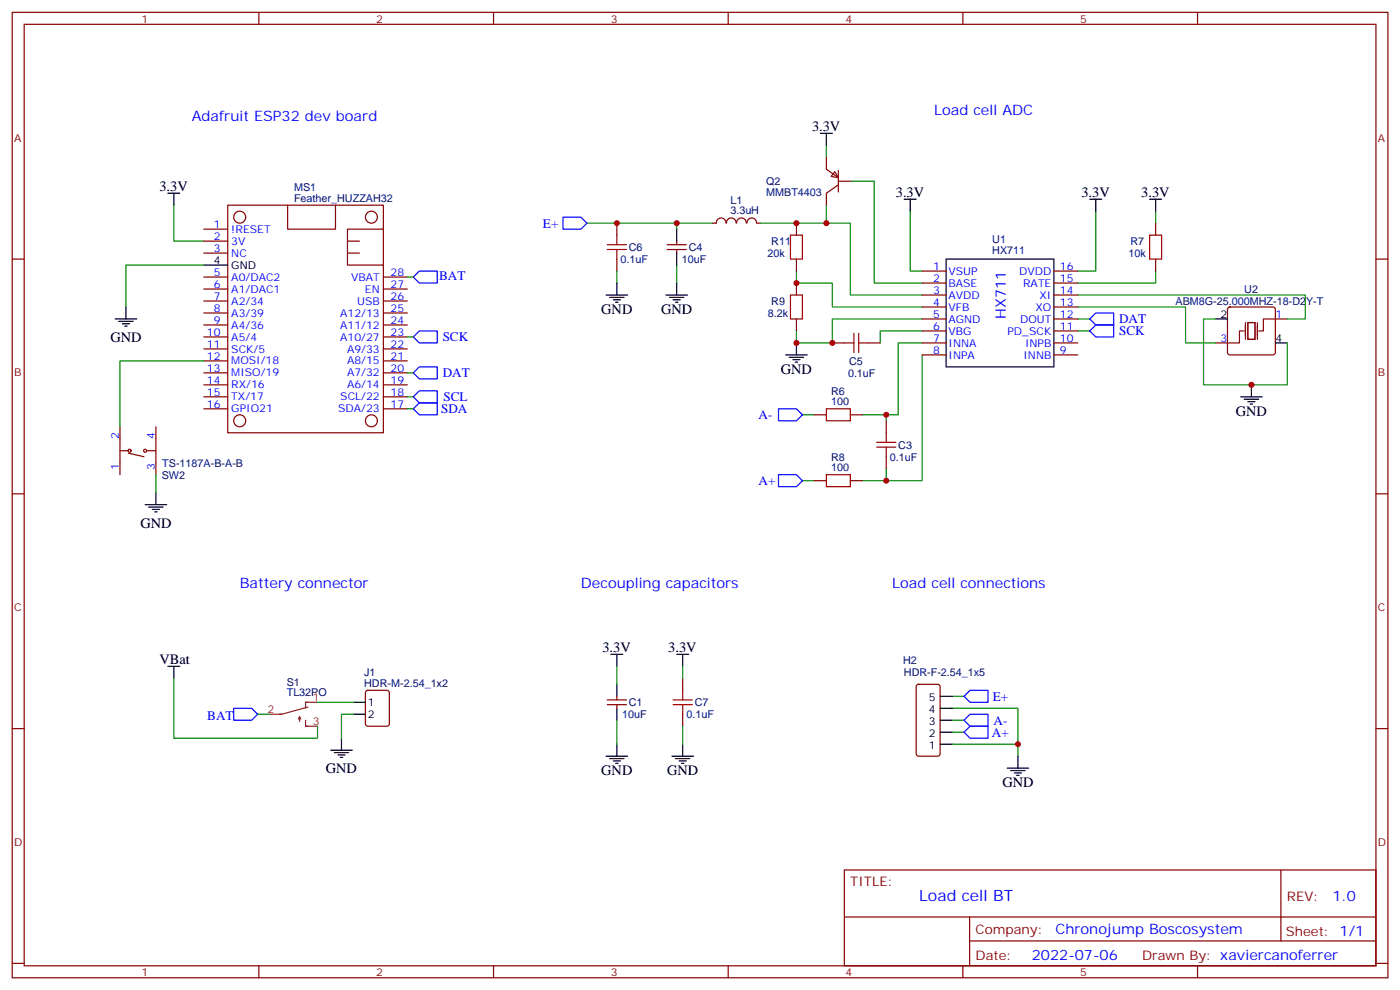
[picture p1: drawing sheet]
<svg xmlns="http://www.w3.org/2000/svg" width="413mm" height="292mm" viewBox="0 0 413 292" stroke-linecap="round" stroke-linejoin="round" font-family="sans-serif">
<g fill="none" stroke="#870000" stroke-width=".35">
<path d="M3.6 3.6h405.3v284.4h-405.3zM7.1 7.2h398.3v277.2h-398.3zM76.3 3.6v3.6M145.4 3.6v3.6M214.6 3.6v3.6M283.7 3.6v3.6M352.8 3.6v3.6M243.5 46.3v3.5l3.5 2.5M246 50.6l1 1.7-2.1-.3zM247 54.4l-3.5 2.5v3.5M247 53.4h3.5M247 50.2v6.4"/>
<path d="M3.6 76.3h3.5M60 71h7.1M60 74.5h7.1M60 67.5h7.1M84.7 60.4v7.1h14.1v-7.1M102.4 71h3.5M102.4 74.5h3.5M113 67.5v60h-45.9v-67.1h45.9v7.1h-10.6v10.6h10.6M181.8 65.7v3.6M181.8 76.3v3.5M196.6 73.5h5.6M196.6 72.1h5.6"/>
<path d="M199.4 71v1.1M199.4 73.5v1M213.9 65.7a1.41 1.41 0 0 0-1.4-1.5 1.41 1.41 0 0 0-1.4 1.5h-1.1M214.1 65.7a1.41 1.41 0 0 1 1.4-1.5 1.41 1.41 0 0 1 1.4 1.5M217.1 65.7a1.41 1.41 0 0 1 1.4-1.5 1.41 1.41 0 0 1 1.4 1.5M220.1 65.7a1.41 1.41 0 0 1 1.4-1.5 1.41 1.41 0 0 1 1.4 1.5M223 65.7h1.1M234.7 65.7v3.6M234.7 76.3v3.5M271.7 79.8h7.1M310.5 79.8h7.1M340.5 65.7v3.6"/>
<path d="M340.5 76.3v3.5M405.4 76.3h3.5M60 81.6h7.1M60 85.1h7.1M60 88.7h7.1M60 92.2h7.1M60 95.7h7.1M60 99.2h7.1M113 81.6h7M113 85.1h7M113 88.7h7M113 92.2h7"/>
<path d="M113 95.7h7M113 99.2h7M234.7 83.4v3.5M234.7 93.9v3.6M271.7 83.4h7.1M271.7 86.9h7.1M271.7 90.4h7.1M271.7 93.9h7.1M271.7 97.5h7.1M310.5 83.4h7.1M310.5 86.9h7.1M310.5 90.4h7.1"/>
<path d="M310.5 93.9h7.1M310.5 97.5h7.1M361.9 90.6l.5-.2h12.7l.5 .2 .2 .5v12.7l-.3 .5-.4 .2h-12.7l-.5-.2-.2-.5v-12.7zM375.8 93.9h3.5M60 102.8h7.1M60 106.3h7.1M60 109.8h7.1M60 113.3h7.1M60 116.9h7.1M113 102.8h7M113 106.3h7M113 109.8h7"/>
<path d="M113 113.3h7M113 116.9h7M245.3 101h3.5M255.8 101h3.6M271.7 101h7.1M271.7 104.5h7.1M310.5 101h7.1M310.5 104.5h7.1M358.1 101h3.6M35.3 125.7v14.1M35.3 132.8h2.5M37.8 133.5l4.6 1"/>
<path d="M43.5 132.8h2.4M45.9 125.7v14.1M60 120.4h7.1M113 120.4h7M240 122.2h3.5M250.5 122.2h3.6M261.1 123.9v3.6M261.1 134.5v3.5M3.6 145.5h3.5M240 141.6h3.5M250.5 141.6h3.6M405.4 145.5h3.5"/>
<path d="M201.2 199.8v3.5M3.6 214.6h3.5M107.9 203.5l.5-.2h5.6l.7 .4v9.5l-.4 .6-5.9 .1-.7-.5v-9.4zM178.9 207.5h5.7M178.9 206.1h5.7M181.8 205.1v1M181.8 207.5v1.1M201.2 210.4v3.5M270.2 201.7l.5-.2h5.6l.6 .5 .1 20-.5 .7h-5.8l-.7-.5-.1-20zM405.4 214.6h3.5M248.8 256.2h156.6v28.2h-156.6zM377.4 256.2v20.9"/>
<path d="M248.8 270.1h156.5M285.7 277.1h119.6M285.7 270.1v14.1M3.6 283.7h3.5M76.3 284.4v3.6M145.4 284.4v3.6M214.6 284.4v3.6M283.7 284.4v3.6M352.8 284.4v3.6M405.4 283.7h3.5"/>
<circle cx="70.6" cy="64" r="1.76"/>
<circle cx="109.4" cy="64" r="1.76"/>
<circle cx="38.2" cy="132.8" r=".44"/>
<circle cx="42.8" cy="132.8" r=".44"/>
<circle cx="70.6" cy="123.9" r="1.76"/>
<circle cx="109.4" cy="123.9" r="1.76"/>
</g>
<g fill="none" stroke="#00f" stroke-width=".35">
<path d="M165.9 64h5.3l1.7 1.7-1.7 1.8h-5.3zM121.8 99.2l1.7-1.7h5.3v3.5h-5.3zM121.8 81.6l1.7-1.8h5.3v3.6h-5.3zM321.1 97.5l1.8-1.8h5.3v3.5h-5.3zM321.1 93.9l1.8-1.7h5.3v3.5h-5.3zM121.8 116.9l1.7-1.8h5.3v3.5h-5.3zM121.8 109.8l1.7-1.7h5.3v3.5h-5.3zM121.8 120.4l1.7-1.8h5.3v3.6h-5.3zM229.4 120.4h5.3l1.7 1.8-1.7 1.7h-5.3zM229.4 139.8h5.3l1.7 1.8-1.7 1.7h-5.3zM68.9 208.6h5.3l1.7 1.8-1.7 1.7h-5.3zM284.1 205.1l1.7-1.8h5.3v3.5h-5.3z"/>
<path d="M284.1 215.7l1.7-1.8h5.3v3.5h-5.3zM284.1 212.1l1.7-1.7h5.3v3.5h-5.3z"/>
</g>
<g fill="none" stroke="#008700" stroke-width=".35">
<path d="M243.5 42.8v3.5M250.5 53.4h7.1v30h14.1M51.2 60.4v10.6h8.8M60 78.1h-22.9v12.3M172.9 65.7h37.1M181.8 79.8v3.6M199.4 65.7v1.8M199.4 78.1v5.3M224.1 65.7h26.4v21.2h21.2M234.7 79.8v3.6h10.6v7h26.4M243.5 60.4v5.3M268.2 62.2v17.6h3.5"/>
<path d="M322.9 62.2v17.6h-5.3M340.5 79.8v3.6h-22.9M340.5 62.2v3.5M120 99.2h1.8M120 81.6h1.8M271.7 93.9h-26.4v7.1h-10.6v-3.5M271.7 97.5h-12.3v3.5M317.6 86.9h67v7h-5.3M317.6 90.4h31.7v10.6h8.8M317.6 97.5h3.5M317.6 93.9h3.5M358.1 93.9h-3.5v19.4h24.7v-12.3"/>
<path d="M60 106.3h-24.7v19.4M120 109.8h1.8M120 116.9h1.8M271.7 104.5v37.1h-10.6M271.7 101h-7v21.2h-3.6M45.9 139.8v5.3M120 120.4h1.8M236.4 122.2h3.6M254.1 122.2h7v1.7M261.1 138v3.6h-7M236.4 141.6h3.6M51.2 199.8v17.6h42.4v-3.5"/>
<path d="M181.8 196.3v5.2M201.2 196.3v3.5M75.9 210.4h3.5M93.6 206.8h10.5M104.1 210.4h-3.5v7M181.8 212.1v7.1M201.2 213.9v5.3M280.5 208.6h19.4v10.6M280.5 219.2h19.4v3.5M280.5 205.1h3.6M280.5 212.1h3.6M280.5 215.7h3.6"/>
</g>
<g fill="none" stroke="#000" stroke-width=".35">
<path d="M241.7 39.3h3.6M243.5 39.3v3.5M49.5 56.9h3.5M51.2 56.9v3.5M266.4 58.7h3.5M268.2 58.7v3.5M321.1 58.7h3.5M322.9 58.7v3.5M338.7 58.7h3.6M340.5 58.7v3.5M60 78.1h7.1M199.4 67.5v3.5"/>
<path d="M199.4 74.5v3.6M278.8 76.3h31.7v31.8h-31.7zM33.9 93.9h6.4M35 94.7h4.2M36.1 95.4h2.1M36.8 96.1h.7M37.1 90.4v3.5M178.6 86.9h6.3M179.6 87.6h4.3M180.7 88.3h2.1M181.4 89h.7M181.8 83.4v3.5"/>
<path d="M196.2 86.9h6.4M197.3 87.6h4.2M198.3 88.3h2.1M199 89h.7M199.4 83.4v3.5M358.1 93.9h3.6M231.5 104.5h6.3M232.6 105.2h4.2M233.6 105.9h2.1M234.3 106.6h.7M234.7 101v3.5M365.5 116.9h6.4"/>
<path d="M366.6 117.6h4.2M367.7 118.3h2.1M368.4 119h.7M368.7 113.3v3.6M375.8 101h3.5M42.8 148.6h6.3M43.8 149.3h4.2M44.9 150h2.1M45.6 150.7h.7M45.9 145.1v3.5M49.5 196.3h3.5M51.2 196.3v3.5"/>
<path d="M180 192.7h3.5M181.8 192.7v3.6M199.4 192.7h3.5M201.2 192.7v3.6M100.6 217.4v3.5M104.1 206.8h3.6M104.1 210.4h3.6M181.8 201.5v3.6M181.8 208.6v3.5M181.8 219.2v3.5M201.2 219.2v3.5M277 219.2h3.5"/>
<path d="M277 215.7h3.5M277 212.1h3.5M277 208.6h3.5M277 205.1h3.5M97.4 220.9h6.4M98.5 221.7h4.2M99.6 222.4h2.1M100.3 223.1h.7M178.6 222.7h6.3M179.6 223.4h4.3M180.7 224.1h2.1M181.4 224.8h.7"/>
<path d="M198 222.7h6.3M199 223.4h4.3M200.1 224.1h2.1M200.8 224.8h.7M296.8 226.2h6.3M297.8 226.9h4.2M298.9 227.6h2.1M299.6 228.4h.7M299.9 222.7v3.5"/>
</g>
<g fill="none" stroke="#a10000" stroke-width=".35">
<path d="M178.9 72.1h5.7M178.9 73.5h5.7M181.8 69.3v2.8M181.8 73.5v2.8M232.9 69.3h3.5v7h-3.5zM338.7 69.3h3.6v7h-3.6zM232.9 86.9h3.5v7h-3.5zM251.6 98.2v5.6M253 98.2v5.6M248.8 101h2.8M253 101h2.8M243.5 139.8h7v3.5h-7z"/>
<path d="M243.5 120.4h7v3.5h-7zM258.3 130.3h5.6M258.3 131.7h5.6M261.1 127.5v2.8M261.1 131.7v2.8M198.3 206.1h5.7M198.3 207.5h5.7M201.2 203.3v2.8M201.2 207.5v2.9"/>
</g>
<path d="M366.6 97.5h-1.4v3.5h-3.5M367 95v4.9M367.7 95h2.1v4.9h-2.1zM370.5 95v4.9M375.8 93.9h-3.5v3.6h-1.5" fill="none" stroke="#870012" stroke-width=".35"/>
<path d="M88.3 211.1l.3 .7M88.3 211.1l-.4 .7M88.3 211.1v1.4M90 212.1v1.8h3.6M90.7 208.2l-7.7 2.2h-3.6M93.6 206.8h-3.6v1.8" fill="none" stroke="#8c2424" stroke-width=".35"/>
<g fill="#c00">
<circle cx="243.5" cy="65.7" r=".88"/>
<circle cx="181.8" cy="65.7" r=".88"/>
<circle cx="199.4" cy="65.7" r=".88"/>
<circle cx="234.7" cy="65.7" r=".88"/>
<circle cx="234.7" cy="83.4" r=".88"/>
<circle cx="234.7" cy="101" r=".88"/>
<circle cx="245.3" cy="101" r=".88"/>
<circle cx="261.1" cy="141.6" r=".88"/>
<circle cx="261.1" cy="122.2" r=".88"/>
<circle cx="299.9" cy="219.2" r=".88"/>
<circle cx="368.7" cy="113.3" r=".88"/>
</g>
<text font-size="4.6" fill="#00f" x="270.9" y="265.3">Load cell BT</text>
<g font-size="4.2" fill="#00f">
<text x="56.5" y="35.7">Adafruit ESP32 dev board</text>
<text x="275.2" y="34">Load cell ADC</text>
<text x="296.4" y="93.9" transform="rotate(-90 296.4 93.9)">HX711</text>
<text x="70.6" y="173.3">Battery connector</text>
<text x="171.2" y="173.3">Decoupling capacitors</text>
<text x="262.9" y="173.3">Load cell connections</text>
<text x="392.6" y="265.5">1.0</text>
<text x="311" y="275">Chronojump Boscosystem</text>
<text x="304" y="282.9">2022-07-06</text>
</g>
<g font-size="4.2">
<text x="239.3" y="38.6">3.3V</text>
<text x="47" y="56.2">3.3V</text>
<text x="263.9" y="58">3.3V</text>
<text x="318.6" y="58">3.3V</text>
<text x="336.3" y="58">3.3V</text>
<text x="177.2" y="92.5">GND</text>
<text x="194.8" y="92.5">GND</text>
<text x="32.5" y="100.7">GND</text>
<text x="230.1" y="110.2">GND</text>
<text x="364.1" y="122.5">GND</text>
<text x="41.3" y="155.4">GND</text>
<text x="47" y="195.5">VBat</text>
<text x="177.5" y="192">3.3V</text>
<text x="196.9" y="192">3.3V</text>
<text x="96" y="227.7">GND</text>
<text x="177.2" y="228.4">GND</text>
<text x="196.6" y="228.4">GND</text>
<text x="295.3" y="231.9">GND</text>
</g>
<g font-size="3.9" fill="#00f">
<text x="160" y="67">E+</text>
<text x="129.4" y="82.3">BAT</text>
<text x="329.8" y="95.2">DAT</text>
<text x="130.4" y="100.5">SCK</text>
<text x="329.8" y="98.7">SCK</text>
<text x="130.4" y="111.1">DAT</text>
<text x="130.6" y="118.2">SCL</text>
<text x="130" y="121.7">SDA</text>
<text x="223.5" y="123.5">A-</text>
<text x="223.5" y="142.9">A+</text>
<text x="292.5" y="206.4">E+</text>
<text x="61.1" y="212.1">BAT</text>
<text x="292.8" y="213.4">A-</text>
<text x="292.3" y="217">A+</text>
</g>
<g font-size="3.9" fill="#800">
<text x="250.5" y="260.8">TITLE:</text>
<text x="379.2" y="265.5">REV:</text>
<text x="287.5" y="275">Company:</text>
<text x="378.8" y="275.6">Sheet: 1/1</text>
<text x="287.5" y="282.7">Date:</text>
<text x="336.5" y="282.8">Drawn By: xaviercanoferrer</text>
</g>
<g font-size="3.2" fill="#800">
<text x="41.7" y="6.6">1</text>
<text x="110.8" y="6.6">2</text>
<text x="180" y="6.6">3</text>
<text x="249.1" y="6.6">4</text>
<text x="318.3" y="6.6">5</text>
<text x="4.1" y="41.7">A</text>
<text x="405.9" y="41.7">A</text>
<text x="4.1" y="110.9">B</text>
<text x="405.9" y="110.9">B</text>
<text x="4.1" y="180">C</text>
<text x="405.9" y="180">C</text>
<text x="4.1" y="249.2">D</text>
<text x="405.9" y="249.2">D</text>
<text x="41.7" y="287.4">1</text>
<text x="110.8" y="287.4">2</text>
<text x="180" y="287.4">3</text>
<text x="249.1" y="287.4">4</text>
<text x="318.3" y="287.4">5</text>
</g>
<g font-size="3.2" fill="#000080">
<text x="86.6" y="59.4">Feather_HUZZAH32</text>
<text x="86.6" y="56.2">MS1</text>
<text x="215.2" y="60">L1</text>
<text x="225.8" y="57.7">MMBT4403</text>
<text x="225.8" y="54.5">Q2</text>
<text x="215.2" y="63.1">3.3uH</text>
<text x="292.4" y="71.6">U1</text>
<text x="182.8" y="77.4">0.1uF</text>
<text x="185.3" y="73.9">C6</text>
<text x="200.9" y="77.5">10uF</text>
<text x="202.9" y="73.9">C4</text>
<text x="226.2" y="75.7">20k</text>
<text x="227.3" y="72.2">R11</text>
<text x="292.4" y="74.9">HX711</text>
<text x="332.5" y="75.7">10k</text>
<text x="333.1" y="72.2">R7</text>
<text x="227.3" y="89.8">R9</text>
<text x="346.4" y="89.9">ABM8G-25.000MHZ-18-D2Y-T</text>
<text x="366.6" y="86.2">U2</text>
<text x="226.2" y="93.3">8.2k</text>
<text x="250.2" y="107.4">C5</text>
<text x="249.9" y="111">0.1uF</text>
<text x="244.9" y="119.3">100</text>
<text x="244.9" y="116.3">R6</text>
<text x="47.8" y="137.4">TS-1187A-B-A-B</text>
<text x="244.9" y="135.7">R8</text>
<text x="262.2" y="135.7">0.1uF</text>
<text x="264.7" y="132.1">C3</text>
<text x="47.7" y="141">SW2</text>
<text x="244.9" y="138.7">100</text>
<text x="266.1" y="195.7">H2</text>
<text x="84.5" y="201.9">S1</text>
<text x="107.3" y="202.2">HDR-M-2.54_1x2</text>
<text x="107.3" y="199">J1</text>
<text x="266.3" y="199.2">HDR-F-2.54_1x5</text>
<text x="84.5" y="205.1">TL32PO</text>
<text x="185.3" y="208">C1</text>
<text x="204.7" y="208">C7</text>
<text x="183.3" y="211.5">10uF</text>
<text x="202.2" y="211.5">0.1uF</text>
</g>
<g font-size="3.2" fill="#00f">
<text x="63" y="67.1">1</text>
<text x="63" y="70.7">2</text>
<text x="68.2" y="68.5">!RESET</text>
<text x="63" y="74.2">3</text>
<text x="68.2" y="72.1">3V</text>
<text x="68.2" y="75.6">NC</text>
<text x="63" y="81.2">5</text>
<text x="68.2" y="82.7">A0/DAC2</text>
<text x="103.4" y="82.7">VBAT</text>
<text x="115.1" y="81.2">28</text>
<text x="275" y="79.5">1</text>
<text x="275" y="83">2</text>
<text x="279.5" y="80.9">VSUP</text>
<text x="300.3" y="80.9">DVDD</text>
<text x="312.3" y="83">15</text>
<text x="312.3" y="79.5">16</text>
<text x="63" y="84.8">6</text>
<text x="63" y="88.3">7</text>
<text x="68.2" y="86.2">A1/DAC1</text>
<text x="68.2" y="89.7">A2/34</text>
<text x="105.2" y="89.7">USB</text>
<text x="107.5" y="86.2">EN</text>
<text x="115.1" y="84.8">27</text>
<text x="115.1" y="88.3">26</text>
<text x="275" y="86.5">3</text>
<text x="279.5" y="84.4">BASE</text>
<text x="279.5" y="87.9">AVDD</text>
<text x="301.5" y="84.4">RATE</text>
<text x="306.3" y="87.9">XI</text>
<text x="312.3" y="86.5">14</text>
<text x="63" y="91.8">8</text>
<text x="63" y="95.4">9</text>
<text x="68.2" y="93.2">A3/39</text>
<text x="100.2" y="93.2">A12/13</text>
<text x="115.1" y="95.4">24</text>
<text x="115.1" y="91.8">25</text>
<text x="275" y="90.1">4</text>
<text x="275" y="93.6">5</text>
<text x="279.5" y="91.5">VFB</text>
<text x="279.5" y="95">AGND</text>
<text x="300.6" y="95">DOUT</text>
<text x="305.1" y="91.5">XO</text>
<text x="312.3" y="93.6">12</text>
<text x="312.3" y="90.1">13</text>
<text x="375.8" y="93.6">1</text>
<text x="60.9" y="98.9">10</text>
<text x="68.2" y="96.8">A4/36</text>
<text x="68.2" y="100.3">A5/4</text>
<text x="100.2" y="100.3">A10/27</text>
<text x="100.2" y="96.8">A11/12</text>
<text x="115.1" y="98.9">23</text>
<text x="275" y="97.1">6</text>
<text x="275" y="100.6">7</text>
<text x="279.5" y="98.5">VBG</text>
<text x="296.9" y="98.5">PD_SCK</text>
<text x="312.3" y="100.6">10</text>
<text x="312.3" y="97.1">11</text>
<text x="359.7" y="100.6">3</text>
<text x="60.9" y="102.4">11</text>
<text x="60.9" y="105.9">12</text>
<text x="68.2" y="103.8">SCK/5</text>
<text x="68.2" y="107.4">MOSI/18</text>
<text x="102.2" y="107.4">A8/15</text>
<text x="102.2" y="103.8">A9/33</text>
<text x="115.1" y="105.9">21</text>
<text x="115.1" y="102.4">22</text>
<text x="275" y="104.2">8</text>
<text x="279.5" y="102.1">INNA</text>
<text x="279.5" y="105.6">INPA</text>
<text x="301.6" y="105.6">INNB</text>
<text x="302" y="102.1">INPB</text>
<text x="312.3" y="104.2">9</text>
<text x="60.9" y="109.5">13</text>
<text x="60.9" y="113">14</text>
<text x="68.2" y="110.9">MISO/19</text>
<text x="102.2" y="110.9">A7/32</text>
<text x="115.1" y="113">19</text>
<text x="115.1" y="109.5">20</text>
<text x="60.9" y="116.5">15</text>
<text x="68.2" y="114.4">RX/16</text>
<text x="68.2" y="117.9">TX/17</text>
<text x="100.3" y="117.9">SCL/22</text>
<text x="102.2" y="114.4">A6/14</text>
<text x="115.1" y="116.5">18</text>
<text x="60.9" y="120.1">16</text>
<text x="68.2" y="121.5">GPIO21</text>
<text x="99.6" y="121.5">SDA/23</text>
<text x="115.1" y="120.1">17</text>
<text x="35" y="129.2" transform="rotate(-90 35 129.2)">2</text>
<text x="45.6" y="129.2" transform="rotate(-90 45.6 129.2)">4</text>
<text x="35" y="138.3" transform="rotate(-90 35 138.3)">1</text>
<text x="45.6" y="138.3" transform="rotate(-90 45.6 138.3)">3</text>
</g>
<g font-size="3.2">
<text x="63" y="77.7">4</text>
<text x="68.2" y="79.1">GND</text>
<text x="359.7" y="93.6">2</text>
<text x="375.8" y="100.6">4</text>
<text x="108.4" y="207.9">1</text>
<text x="273.7" y="206.5">5</text>
<text x="108.4" y="211.4">2</text>
<text x="273.7" y="213.5">3</text>
<text x="273.7" y="210">4</text>
<text x="273.7" y="220.6">1</text>
<text x="273.7" y="217.1">2</text>
</g>
<g font-size="3.2" fill="#8d2323">
<text x="92.1" y="206.5">1</text>
<text x="78.8" y="210">2</text>
<text x="92.1" y="213.5">3</text>
</g>
</svg>
